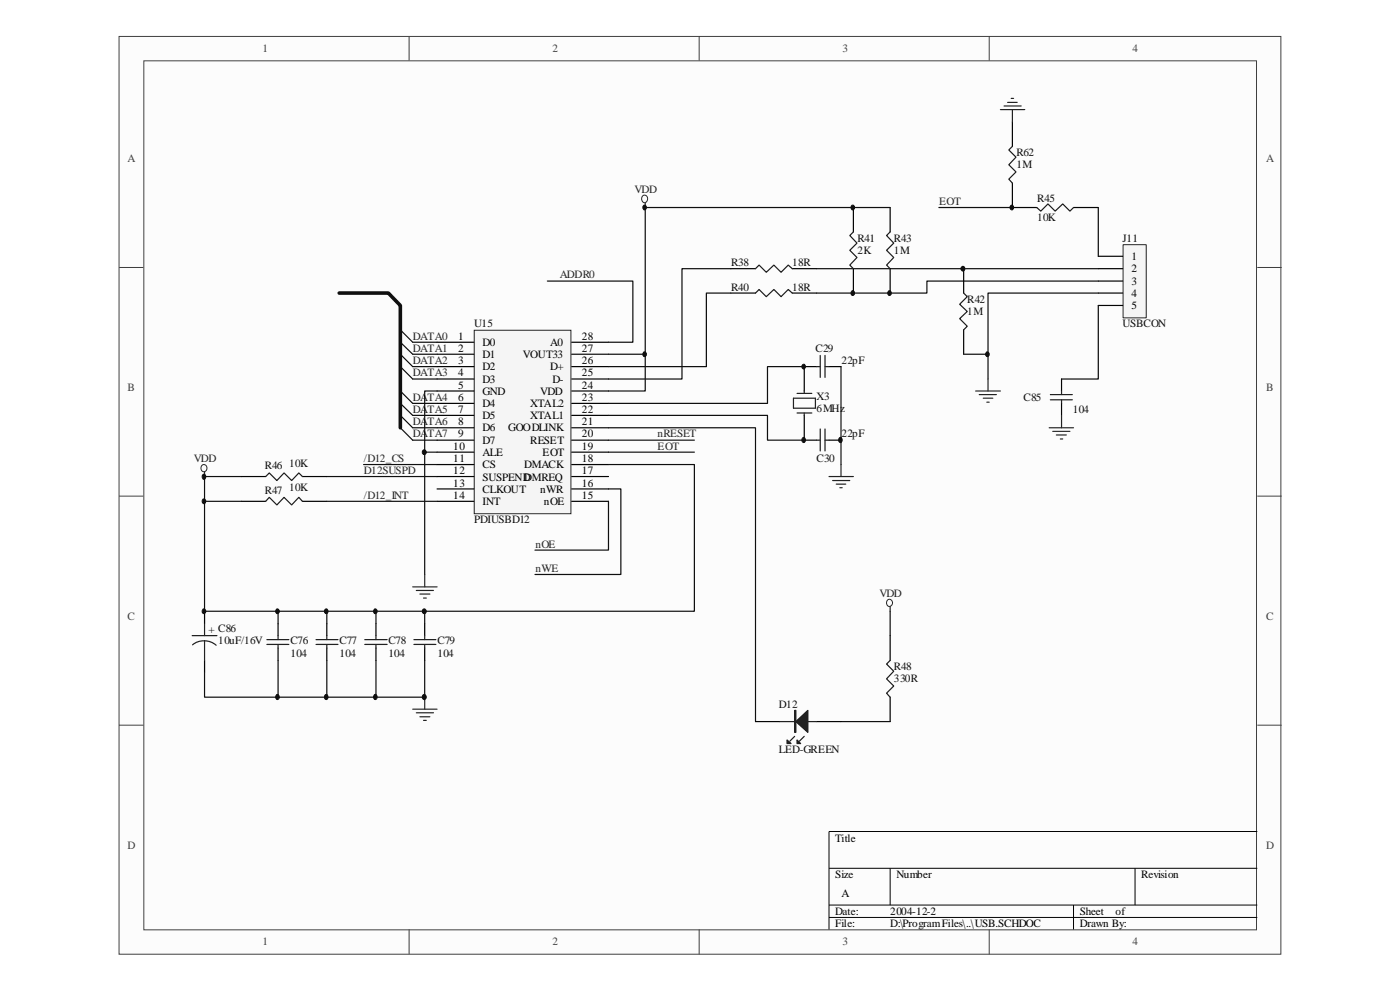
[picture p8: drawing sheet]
<svg xmlns="http://www.w3.org/2000/svg" width="297mm" height="210mm" viewBox="0 0 297 210" stroke-linecap="round" stroke-linejoin="round" font-family="sans-serif">
<path d="M25.3 7.8h246.1v194.3h-246.1z" fill="#fcfcfc"/>
<path d="M25.2 7.7h246.2v194.4h-246.2z" fill="none" stroke="#404040" stroke-width=".21"/>
<path d="M30.6 13h235.7v183.9h-235.7z" fill="#fcfcfc"/>
<g fill="none" stroke="#404040" stroke-width=".21">
<path d="M30.5 12.9h235.8v184h-235.8zM86.7 7.6v5.2M148.2 7.6v5.2M209.6 7.6v5.2M25.2 56.7h5.2M266.4 56.7h5.2M25.2 105.1h5.2M266.4 105.1h5.2M25.2 153.6h5.2M266.4 153.6h5.2M86.7 196.9v5.2M148.2 196.9v5.2"/>
<path d="M209.6 196.9v5.2"/>
</g>
<path d="M266.4 176.1h-90.7v20.8M175.7 183.9h90.7M175.7 191.7h90.7M175.7 194.3h90.7M188.6 183.9v7.8M227.5 191.7v5.2M240.5 183.9v7.8" fill="none" stroke="#000" stroke-width=".21"/>
<path d="M100.6 70h20.4v38.8h-20.4z" fill="#f5f5f5"/>
<path d="M136.1 41.6a.74 .74 0 0 1 1.2 .5 .74 .74 0 0 1-1 .8 .99 .99 0 0 1-.2-1.3zM100.5 69.9h20.5v38.9h-20.5zM42.8 98.6a.68 .68 0 0 1 .9 .1 .68 .68 0 0 1 0 .9 .68 .68 0 0 1-.9 .1 .94 .94 0 0 1 0-1.1zM188 127.2a.68 .68 0 0 1 1 0 .68 .68 0 0 1 0 1 .68 .68 0 0 1-1 0 .94 .94 0 0 1 0-1z" fill="none" stroke="#262626" stroke-width=".21"/>
<g fill="none" stroke="#000" stroke-width=".25">
<path d="M154.9 56.9h5.2M167.9 56.9h5.2M92.6 72.5h7.8M92.6 75h7.8M92.6 77.7h7.8M121.2 72.5h7.7M121.2 75h7.7M121.2 77.7h7.7M154.9 62.1h5.2M167.9 62.1h5.2M173.1 77.7h-2.7v5.1M175.7 77.7h2.5"/>
<path d="M92.6 80.3h7.8M92.6 82.8h7.8M92.6 85.4h7.8M92.6 88h7.8M92.6 90.6h7.8M92.6 93.2h7.8M92.6 95.8h7.8M92.6 98.4h7.8M121.2 80.3h7.7M121.2 82.8h7.7M121.2 85.4h7.7M121.2 88h7.7"/>
<path d="M121.2 90.6h7.7M121.2 93.2h7.7M121.2 95.8h7.7M121.2 98.4h7.7M170.4 88v5.2h2.7M175.7 93.2h2.5M51.1 100.9h5.2M51.1 106.2h5.2M64.1 100.9h5.2M64.1 106.2h5.2M92.6 100.9h7.8M92.6 103.6h7.8"/>
<path d="M92.6 106.2h7.8M121.2 100.9h7.7M121.2 103.6h7.7M121.2 106.2h7.7M188.6 134.6v5.3M188.6 147.7v5.1"/>
</g>
<g fill="none" stroke="#0e0e0e" stroke-width=".25">
<path d="M136.7 44v31h-7.8M84.8 69.9l2.7 2.6h5.1M84.8 72.5l2.7 2.5h5.1M84.8 75l2.7 2.7h5.1M84.8 77.7l2.7 2.6h5.1M136.7 75v7.8h-7.8M170.4 77.7h-7.8v7.7h-33.7M178.2 77.7v20.7M77 98.4h15.6M84.8 82.8l2.7 2.6h5.1M84.8 85.4l2.7 2.6h5.1M84.8 88l2.7 2.6h5.1"/>
<path d="M84.8 90.6l2.7 2.6h5.1M90 95.8h2.6M92.6 82.8h-2.6v38.9M128.9 98.4h18.3v31.1h-103.9v-28.6h7.8M128.9 88h33.7v5.2h7.8M128.9 93.2h18.3M128.9 95.8h18.3M43.3 106.2h7.8M69.3 100.9h23.3M69.3 106.2h23.3M128.9 106.2v10.3h-15.5M128.9 103.6h2.7v18.1h-18.2"/>
</g>
<path d="M71.9 62.1h10.4l2.5 2.6v25.9" fill="none" stroke="#0e0e0e" stroke-width=".76"/>
<g fill="none" stroke="#262626" stroke-width=".25">
<path d="M136.7 42.9v1.1M43.3 99.9v1M178.2 98.4v2.5M175.7 100.9h5.1M176.4 101.8h3.7M177.2 102.5h2M178 103.3h.5M87.5 124.3h5.1M88.2 125.1h3.7M89 125.8h2.1M89.7 126.7h.6M90 121.7v2.6"/>
<path d="M188.6 128.5v1"/>
</g>
<g fill="none" stroke="#1c1c1c" stroke-width=".25">
<path d="M160.1 56.9l.8-.8 1.5 1.6 1.6-1.6 1.5 1.6 1.5-1.6 .9 .8M160.1 62.1l.8-.8 1.5 1.5 1.6-1.5 1.5 1.5 1.5-1.5 .9 .8M173.1 77.7h.7M173.8 75.3v4.6M174.8 77.7h.9M174.8 75.3v4.6M168.1 84.3h4.7v2.2h-4.7zM168.9 83.3h3.1M168.9 87.5h3.1M170.4 82.8v.5M170.4 87.5v.5M173.1 93.2h.7"/>
<path d="M173.8 90.9v4.6M174.8 90.9v4.6M174.8 93.2h.9M56.3 100.9l.8-.7 1.6 1.6 1.5-1.6 1.6 1.6 1.5-1.6 .8 .7M56.3 106.2l.8-.9 1.6 1.6 1.5-1.6 1.6 1.6 1.5-1.6 .8 .9M188.6 139.9l-.7 .7 1.5 1.6-1.5 1.6 1.5 1.5-1.5 1.5 .7 .9"/>
</g>
<path d="M238.1 51.9h4.8v15.4h-4.8z" fill="#f5f5f5"/>
<path d="M238 51.8h4.9v15.5h-4.9z" fill="none" stroke="#262626" stroke-width=".21"/>
<g fill="none" stroke="#000" stroke-width=".25">
<path d="M214.5 38.8v5.2h5.2M214.5 25.8v5.2M180.8 44v5.1M180.8 56.9v5.2M188.6 44v5.1M188.6 56.9v5.2M204.2 56.9v5.2M227.5 44h5.2M232.7 54.3h5.2M232.7 56.9h5.2M232.7 59.5h5.2M204.2 69.9v5.1"/>
<path d="M232.7 62.1h5.2M232.7 64.7h5.2M225 80.3v2.5M225 85.4v2.6M43.3 129.5v2.6M43.3 139.9v2.5M58.9 132.1v2.5M58.9 137.3v2.6M69.3 132.1v2.5M69.3 137.3v2.6M79.7 132.1v2.5M79.7 137.3v2.6"/>
<path d="M90 132.1v2.5M90 137.3v2.6M160.1 152.8h5.2M173.1 152.8h5.1"/>
</g>
<g fill="none" stroke="#0e0e0e" stroke-width=".25">
<path d="M116 59.5h18.1v13h-5.2M136.7 44h51.9M154.9 56.9h-10.4v23.4h-15.6M173.1 56.9h59.6M199 44h15.5M232.7 59.5h-36.3v2.6h-23.3M232.7 44v10.3M154.9 62.1h-5.2v15.6h-20.8M204.2 75h5.2M232.7 62.1h-23.3v18.2M232.7 64.7v15.6h-7.7M128.9 90.6h31.2v62.2"/>
<path d="M58.9 129.5v2.6M58.9 139.9v7.8M69.3 129.5v2.6M69.3 139.9v7.8M79.7 129.5v2.6M79.7 139.9v7.8M90 139.9v7.8h-46.7v-5.3M90 129.5v2.6M188.6 129.5v5.1M178.2 152.8h10.4"/>
</g>
<g fill="none" stroke="#262626" stroke-width=".25">
<path d="M212 23.2h5.2M212.8 22.5h3.6M213.5 21.7h2.1M214.3 20.8h.5M214.5 23.2v2.6M206.8 82.8h5.2M207.5 83.6h3.7M208.4 84.3h2M209.1 85.2h.5M209.4 80.3v2.5M222.3 90.6h5.2M223.1 91.4h3.6"/>
<path d="M223.9 92.1h2.1M224.7 93h.5M225 88v2.6M87.5 150.2h5.1M88.2 151h3.7M89 151.8h2.1M89.7 152.6h.6M90 147.7v2.5"/>
</g>
<g fill="none" stroke="#1c1c1c" stroke-width=".25">
<path d="M214.5 31l-.7 .8 1.5 1.5-1.5 1.6 1.5 1.5-1.5 1.5 .7 .9M180.8 49.1l-.7 .8 1.5 1.6-1.5 1.5 1.5 1.5-1.5 1.6 .7 .8M188.6 49.1l-.7 .8 1.5 1.6-1.5 1.5 1.5 1.5-1.5 1.6 .7 .8M219.7 44l.9 .7 1.5-1.5 1.5 1.5 1.6-1.5 1.5 1.5 .8-.7M204.2 62.1l.8 .7-1.6 1.6 1.6 1.6-1.6 1.5 1.6 1.6-.8 .8M222.6 84.7h4.6M222.6 83.6h4.6M225 82.8v.8M225 84.7v.7M40.7 134.6h5.3M43.3 135.7l1.1 .2 1.4 .8M43.3 135.7l-1.1 .2-1.4 .7"/>
<path d="M43.3 132.1v2.5M43.3 135.7v4.2M56.6 136.5h4.6M56.6 135.5h4.6M58.9 134.6v.9M58.9 136.5v.8M67 136.5h4.6M67 135.5h4.6M69.3 134.6v.9M69.3 136.5v.8M77.3 136.5h4.7M77.3 135.5h4.7"/>
<path d="M79.7 134.6v.9M79.7 136.5v.8M87.7 136.5h4.7M87.7 135.5h4.7M90 134.6v.9M90 136.5v.8M165.3 152.8h7.8M168.4 156l-1 1M170.4 156l-1 1"/>
</g>
<g fill="#1c1c1c" stroke="#1c1c1c" stroke-width=".25">
<path d="M168.7 152.8l2.5-2.3v4.6z" fill-rule="evenodd"/>
<path d="M168.4 150.5h.3v4.6h-.3z" fill-rule="evenodd"/>
<path d="M166.8 156.7l.8 .8h-.8z" fill-rule="evenodd"/>
<path d="M168.9 156.7l.8 .8h-.8z" fill-rule="evenodd"/>
</g>
<g fill="#0e0e0e" stroke="#0e0e0e" stroke-width=".21">
<path d="M43 129h.2a.49 .49 0 0 1 .4 .5 .49 .49 0 0 1-.6 .4 .64 .64 0 0 1 0-.9z" fill-rule="evenodd"/>
<path d="M43 105.7h.4a.55 .55 0 0 1 .2 .6 .55 .55 0 0 1-.4 .4 .58 .58 0 0 1-.2-1z" fill-rule="evenodd"/>
<path d="M43 100.5l.2-.1a.52 .52 0 0 1 .4 .6 .52 .52 0 0 1-.6 .5 .72 .72 0 0 1 0-1z" fill-rule="evenodd"/>
<path d="M58.6 147.2l.2-.1a.57 .57 0 0 1 .4 .5 .57 .57 0 0 1-.4 .6 .62 .62 0 0 1-.2-1z" fill-rule="evenodd"/>
<path d="M58.6 129h.2a.49 .49 0 0 1 .4 .5 .49 .49 0 0 1-.6 .4 .64 .64 0 0 1 0-.9z" fill-rule="evenodd"/>
<path d="M69 147.2l.2-.1a.53 .53 0 0 1 .3 .6 .53 .53 0 0 1-.5 .4 .66 .66 0 0 1 0-.9z" fill-rule="evenodd"/>
<path d="M69 129h.2a.49 .49 0 0 1 .3 .5 .49 .49 0 0 1-.5 .4 .59 .59 0 0 1 0-.9z" fill-rule="evenodd"/>
<path d="M79.3 147.2l.2-.1a.57 .57 0 0 1 .4 .5 .57 .57 0 0 1-.4 .6 .62 .62 0 0 1-.2-1z" fill-rule="evenodd"/>
<path d="M79.3 129h.2a.49 .49 0 0 1 .4 .5 .49 .49 0 0 1-.6 .4 .64 .64 0 0 1 0-.9z" fill-rule="evenodd"/>
<path d="M89.7 147.2l.2-.1a.57 .57 0 0 1 .4 .5 .57 .57 0 0 1-.4 .6 .57 .57 0 0 1-.4-.5 .57 .57 0 0 1 .2-.5z" fill-rule="evenodd"/>
<path d="M136.4 74.6l.2-.1a.49 .49 0 0 1 .4 .6 .49 .49 0 0 1-.6 .4 .64 .64 0 0 1 0-.9z" fill-rule="evenodd"/>
<path d="M136.4 43.5h.4a.55 .55 0 0 1 .2 .6 .55 .55 0 0 1-.4 .4 .58 .58 0 0 1-.2-1z" fill-rule="evenodd"/>
<path d="M170.1 92.7l.2-.1a.53 .53 0 0 1 .4 .6 .53 .53 0 0 1-.6 .5 .66 .66 0 0 1 0-1z" fill-rule="evenodd"/>
<path d="M170.1 77.2a.45 .45 0 0 1 .6 .5 .45 .45 0 0 1-.6 .4 .57 .57 0 0 1 0-.9z" fill-rule="evenodd"/>
<path d="M177.9 92.7l.2-.1a.53 .53 0 0 1 .4 .6 .53 .53 0 0 1-.6 .5 .66 .66 0 0 1 0-1z" fill-rule="evenodd"/>
<path d="M180.5 61.6h.2a.49 .49 0 0 1 .4 .5 .49 .49 0 0 1-.6 .4 .64 .64 0 0 1 0-.9z" fill-rule="evenodd"/>
<path d="M180.5 43.5h.4a.55 .55 0 0 1 .2 .6 .55 .55 0 0 1-.4 .4 .58 .58 0 0 1-.2-1z" fill-rule="evenodd"/>
<path d="M188.3 61.6h.2a.49 .49 0 0 1 .4 .5 .49 .49 0 0 1-.6 .4 .64 .64 0 0 1 0-.9z" fill-rule="evenodd"/>
<path d="M209 74.6l.2-.1a.49 .49 0 0 1 .4 .6 .49 .49 0 0 1-.6 .4 .64 .64 0 0 1 0-.9z" fill-rule="evenodd"/>
<path d="M214.2 43.5l.3-.1a.48 .48 0 0 1 .3 .6 .48 .48 0 0 1-.6 .4 .59 .59 0 0 1 0-.9z" fill-rule="evenodd"/>
<circle cx="89.9" cy="129.5" r=".47"/>
<circle cx="89.9" cy="95.8" r=".47"/>
<circle cx="204" cy="56.9" r=".46"/>
</g>
<g font-size="2.4" fill="#404040">
<text x="55.6" y="11">1</text>
<text x="117.1" y="11">2</text>
<text x="178.6" y="11">3</text>
<text x="240" y="11">4</text>
<text x="27" y="34.4">A</text>
<text x="268.3" y="34.4">A</text>
<text x="27" y="82.8">B</text>
<text x="268.3" y="82.8">B</text>
<text x="27" y="131.3">C</text>
<text x="268.3" y="131.3">C</text>
<text x="27" y="179.8">D</text>
<text x="268.3" y="179.8">D</text>
<text x="55.6" y="200.3">1</text>
<text x="117.1" y="200.3">2</text>
<text x="178.6" y="200.3">3</text>
<text x="240" y="200.3">4</text>
</g>
<g font-size="2.4" fill="#0e0e0e">
<text x="215.4" y="33">R62</text>
<text x="215.4" y="35.7">1M</text>
<text x="219.8" y="42.7">R45</text>
<text x="219.8" y="46.8">10K</text>
<text x="181.7" y="51.2">R41</text>
<text x="181.7" y="53.8">2K</text>
<text x="189.4" y="51.2">R43</text>
<text x="189.4" y="53.8">1M</text>
<text x="237.9" y="51.2">J11</text>
<text x="154.9" y="56.4">R38</text>
<text x="167.9" y="56.4">18R</text>
<text x="154.9" y="61.6">R40</text>
<text x="167.9" y="61.6">18R</text>
<text x="205" y="64.2">R42</text>
<text x="100.5" y="69.4">U15</text>
<text x="205" y="66.7">1M</text>
<text x="237.9" y="69.4">USBCON</text>
<text x="172.8" y="74.5">C29</text>
<text x="178.3" y="77.1">22pF</text>
<text x="173.1" y="84.7">X3</text>
<text x="173.1" y="87.2">6MHz</text>
<text x="216.9" y="84.9">C85</text>
<text x="227.3" y="87.5">104</text>
<text x="178.3" y="92.6">22pF</text>
<text x="56.1" y="99.4">R46</text>
<text x="61.3" y="98.9">10K</text>
<text x="173.1" y="97.9">C30</text>
<text x="56.1" y="104.6">R47</text>
<text x="61.3" y="104.1">10K</text>
<text x="100.5" y="110.8">PDIUSBD12</text>
<text x="44.2" y="134.1">+ C86</text>
<text x="46.2" y="136.5">10uF/16V</text>
<text x="61.6" y="136.5">C76</text>
<text x="72" y="136.5">C77</text>
<text x="82.3" y="136.5">C78</text>
<text x="92.7" y="136.5">C79</text>
<text x="61.6" y="139.1">104</text>
<text x="72" y="139.1">104</text>
<text x="82.3" y="139.1">104</text>
<text x="92.7" y="139.1">104</text>
<text x="189.4" y="141.9">R48</text>
<text x="165" y="150">D12</text>
<text x="189.4" y="144.5">330R</text>
<text x="165" y="159.5">LED-GREEN</text>
</g>
<g font-size="2.4" fill="#262626">
<text x="134.5" y="40.8">VDD</text>
<text x="199.1" y="43.4">EOT</text>
<text x="118.6" y="58.9">ADDR0</text>
<text x="87.5" y="72">DATA0</text>
<text x="87.5" y="74.5">DATA1</text>
<text x="87.5" y="77.1">DATA2</text>
<text x="87.5" y="79.7">DATA3</text>
<text x="87.5" y="84.9">DATA4</text>
<text x="87.5" y="87.5">DATA5</text>
<text x="87.5" y="90.1">DATA6</text>
<text x="87.5" y="92.6">DATA7</text>
<text x="139.4" y="92.6">nRESET</text>
<text x="139.4" y="95.3">EOT</text>
<text x="41.1" y="97.9">VDD</text>
<text x="77.1" y="97.9">/D12_CS</text>
<text x="77.1" y="100.4">D12SUSPD</text>
<text x="77.1" y="105.7">/D12_INT</text>
<text x="113.5" y="116">nOE</text>
<text x="113.5" y="121.2">nWE</text>
<text x="186.4" y="126.4">VDD</text>
</g>
<g font-size="2.4">
<text x="239.8" y="55.1">1</text>
<text x="239.8" y="57.7">2</text>
<text x="239.8" y="60.3">3</text>
<text x="239.8" y="62.8">4</text>
<text x="239.8" y="65.5">5</text>
<text x="97.1" y="72">1</text>
<text x="123.3" y="72">28</text>
<text x="97.1" y="74.5">2</text>
<text x="97.1" y="77.1">3</text>
<text x="102.3" y="73.3">D0</text>
<text x="102.3" y="75.8">D1</text>
<text x="110.8" y="75.8">VOUT33</text>
<text x="116.6" y="73.3">A0</text>
<text x="123.3" y="77.1">26</text>
<text x="123.3" y="74.5">27</text>
<text x="97.1" y="79.7">4</text>
<text x="97.1" y="82.3">5</text>
<text x="102.3" y="78.4">D2</text>
<text x="102.3" y="81">D3</text>
<text x="102.3" y="83.6">GND</text>
<text x="114.5" y="83.6">VDD</text>
<text x="116.6" y="78.4">D+</text>
<text x="117.1" y="81">D-</text>
<text x="123.3" y="82.3">24</text>
<text x="123.3" y="79.7">25</text>
<text x="97.1" y="84.9">6</text>
<text x="97.1" y="87.5">7</text>
<text x="102.3" y="86.2">D4</text>
<text x="102.3" y="88.8">D5</text>
<text x="112.4" y="88.8">XTAL1</text>
<text x="112.4" y="86.2">XTAL2</text>
<text x="123.3" y="87.5">22</text>
<text x="123.3" y="84.9">23</text>
<text x="96" y="95.3">10</text>
<text x="97.1" y="90.1">8</text>
<text x="97.1" y="92.6">9</text>
<text x="102.3" y="91.4">D6</text>
<text x="102.3" y="94">D7</text>
<text x="107.7" y="91.4">GOODLINK</text>
<text x="112.4" y="94">RESET</text>
<text x="123.3" y="95.3">19</text>
<text x="123.3" y="92.6">20</text>
<text x="123.3" y="90.1">21</text>
<text x="96" y="97.9">11</text>
<text x="96" y="100.4">12</text>
<text x="102.3" y="96.5">ALE</text>
<text x="102.3" y="99.2">CS</text>
<text x="102.3" y="101.8">SUSPEND</text>
<text x="111.1" y="101.8">DMREQ</text>
<text x="111.1" y="99.2">DMACK</text>
<text x="115" y="96.5">EOT</text>
<text x="123.3" y="100.4">17</text>
<text x="123.3" y="97.9">18</text>
<text x="96" y="103.1">13</text>
<text x="96" y="105.7">14</text>
<text x="102.3" y="104.3">CLKOUT</text>
<text x="102.3" y="106.9">INT</text>
<text x="114.5" y="104.3">nWR</text>
<text x="115.2" y="106.9">nOE</text>
<text x="123.3" y="105.7">15</text>
<text x="123.3" y="103.1">16</text>
<text x="177" y="178.2">Title</text>
<text x="177" y="186">Size</text>
<text x="178.3" y="189.9">A</text>
<text x="190" y="186">Number</text>
<text x="241.8" y="186">Revision</text>
<text x="177" y="193.8">Date:</text>
<text x="177" y="196.4">File:</text>
<text x="188.6" y="193.8">2004-12-2</text>
<text x="188.6" y="196.4">D:\ProgramFiles\..\USB.SCHDOC</text>
<text x="228.9" y="193.8">Sheet</text>
<text x="228.9" y="196.4">Drawn By:</text>
<text x="236.4" y="193.8">of</text>
</g>
</svg>
